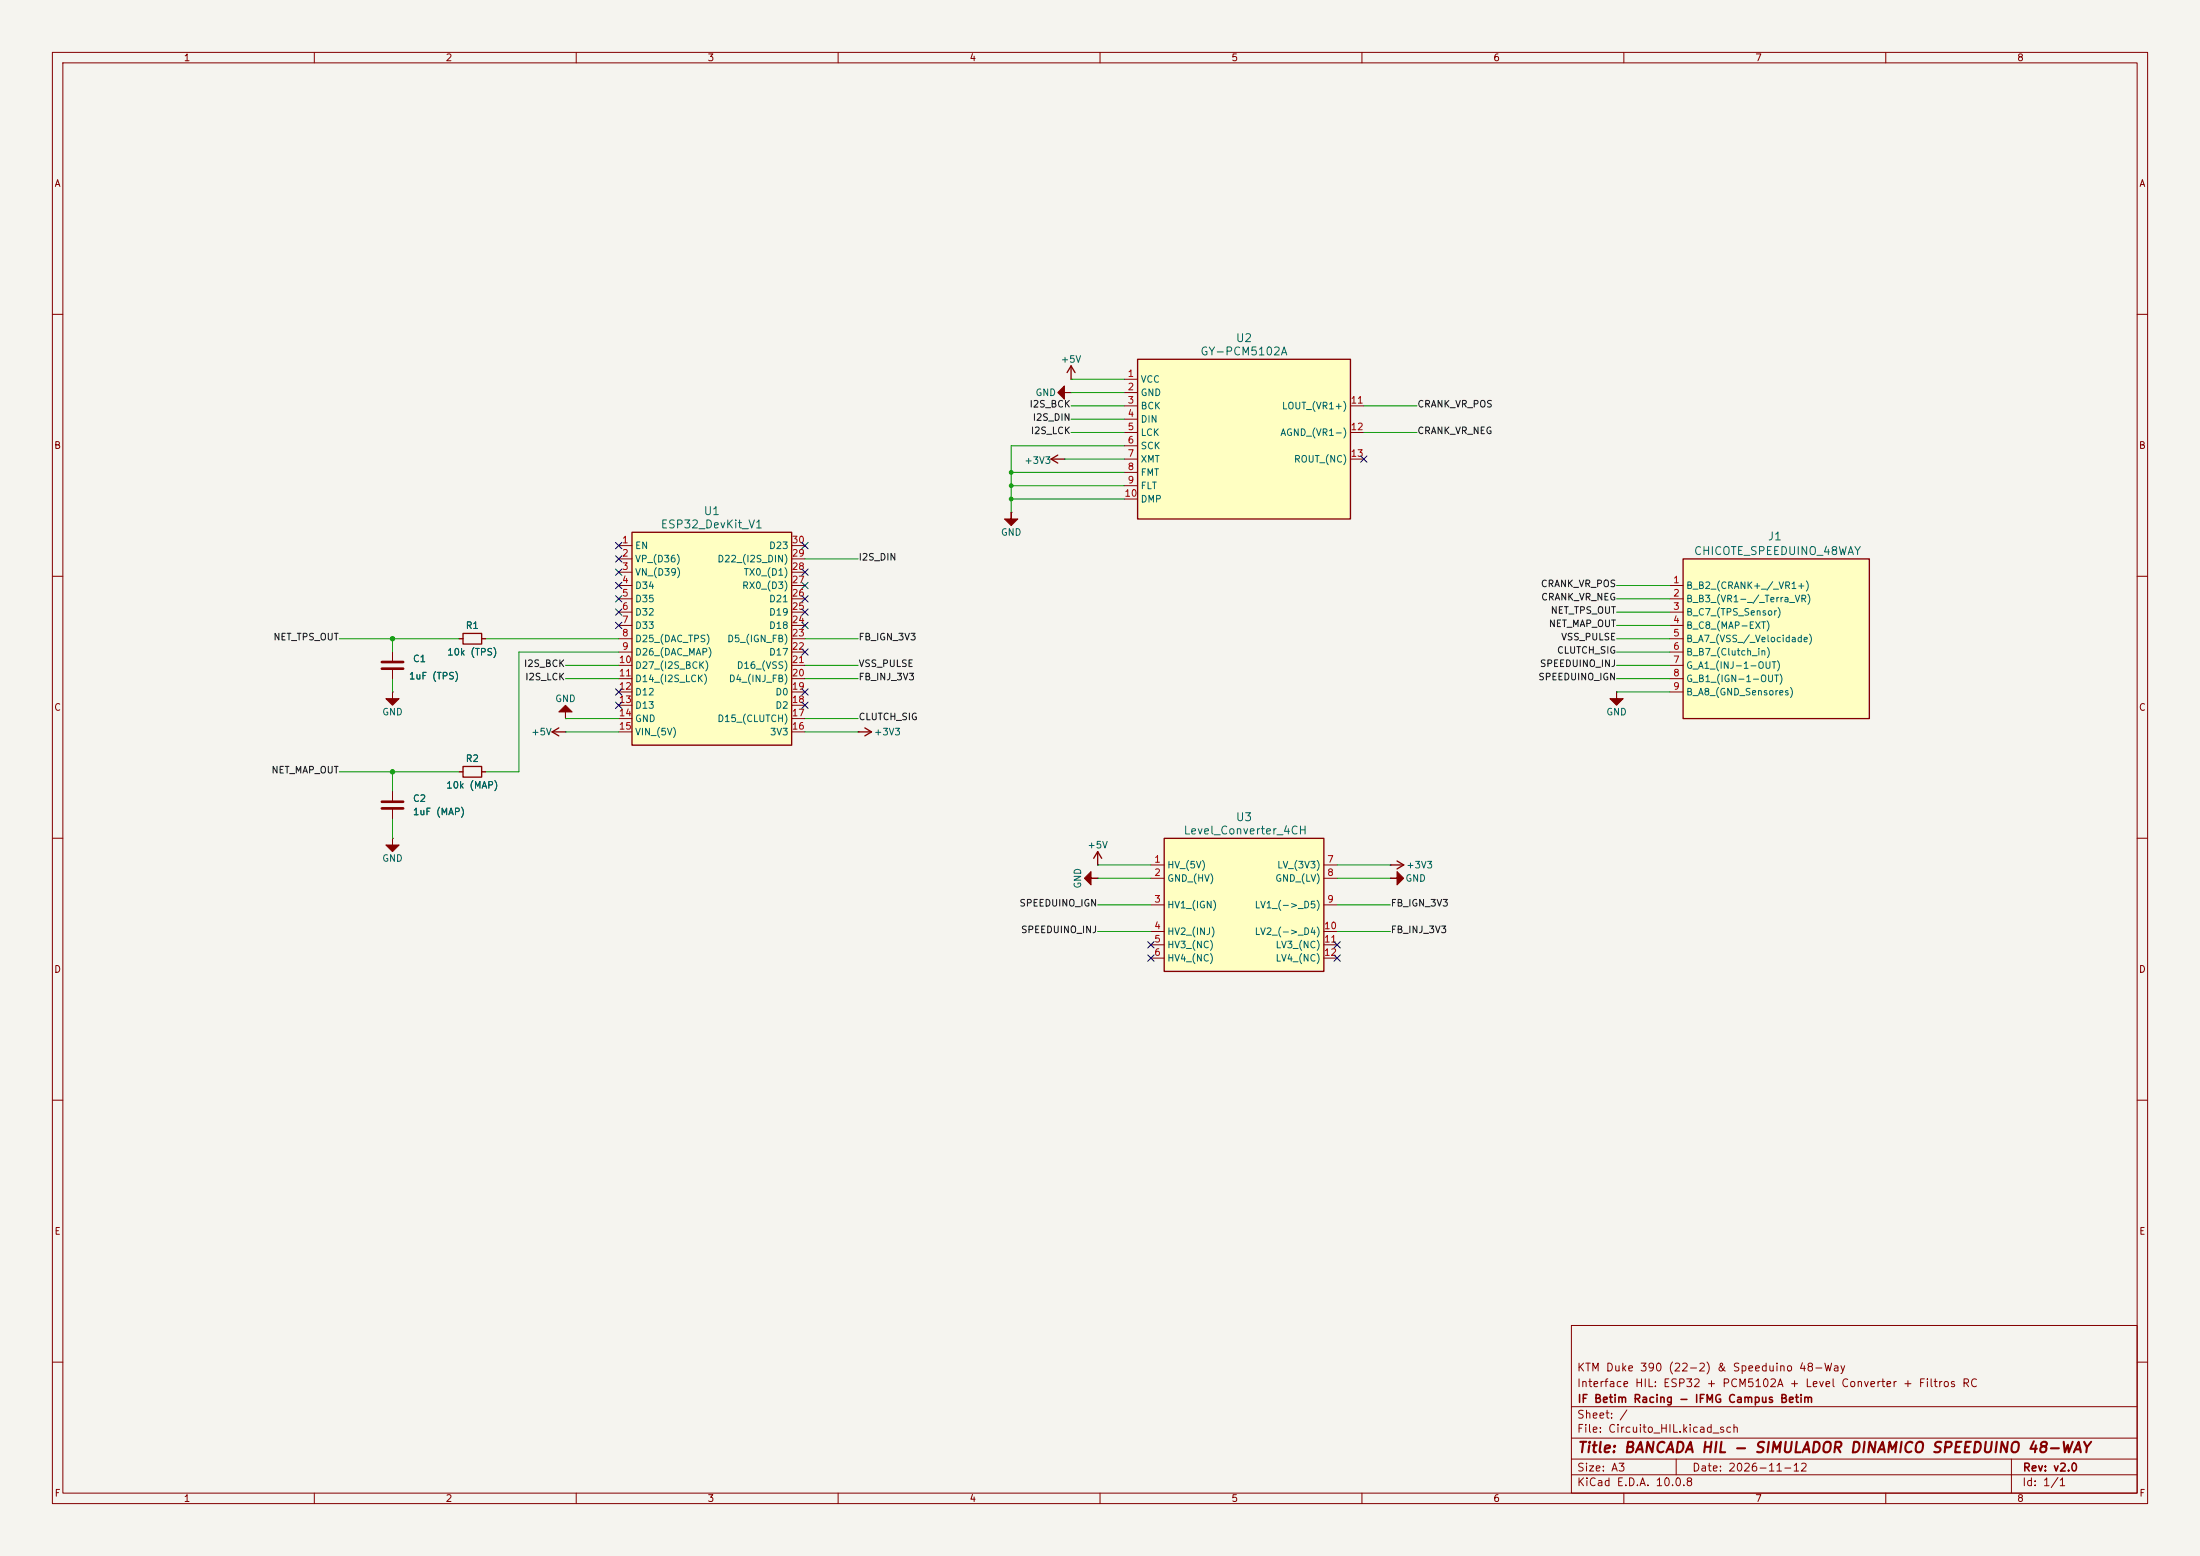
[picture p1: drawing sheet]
<svg xmlns="http://www.w3.org/2000/svg" width="420mm" height="297mm" viewBox="0 0 420 297" stroke-linecap="round" stroke-linejoin="round" font-family="sans-serif">
<path d="M0 0h420v297h-420z" fill="#f5f4ef" stroke="#f5f4ef" stroke-width=".19"/>
<g fill="none" stroke="#840000" stroke-width=".19">
<path d="M10 10h400v277h-400zM12 12h396v273h-396zM60 10v2M110 10v2M160 10v2M210 10v2M260 10v2M310 10v2M360 10v2M10 60h2M408 60h2M10 110h2"/>
<path d="M408 110h2M10 160h2M408 160h2M10 210h2M408 210h2M300 253h108v32h-108zM10 260h2M300 278.5h108M300 274.5h108M300 268.5h108M320 278.5v3M384 278.5v6.5"/>
<path d="M408 260h2M60 285v2M110 285v2M160 285v2M210 285v2M260 285v2M300 281.5h108M310 285v2M360 285v2"/>
</g>
<path d="M120.6 101.6h30.5v40.6h-30.5z" fill="#ffffc2"/>
<path d="M120.6 101.6h30.5v40.6h-30.5zM265.4 165.1h2.6M266.7 164.3l1.3 .8M268 165.1l-1.3 .8" fill="none" stroke="#840000" stroke-width=".25"/>
<g fill="none" stroke="#840000" stroke-width=".19">
<path d="M193 97.8h.1M118.1 104.1h2.5M118.1 106.7h2.5M118.1 109.2h2.5M118.1 111.8h2.5M118.1 114.3h2.5M118.1 116.8h2.5M118.1 119.4h2.5M151.1 104.1h2.6M151.1 106.7h2.6M151.1 109.2h2.6M151.1 111.8h2.6"/>
<path d="M151.1 114.3h2.6M151.1 116.8h2.6M151.1 119.4h2.6M118.1 121.9h2.5M118.1 124.5h2.5M118.1 127h2.5M118.1 129.5h2.5M118.1 132.1h2.5M118.1 134.6h2.5M118.1 137.2h2.5M118.1 139.7h2.5M151.1 121.9h2.6"/>
<path d="M151.1 124.5h2.6M151.1 127h2.6M151.1 129.5h2.6M151.1 132.1h2.6M151.1 134.6h2.6M151.1 137.2h2.6M151.1 139.7h2.6M265.4 167.6h.1M265.4 165.1h.1"/>
</g>
<g fill="#840000" stroke="#840000" stroke-width=".19">
<path d="M265.4 167.6h1.3v-1.2l1.3 1.2-1.3 1.3v-1.3z"/>
<path d="M193 97.8v1.3h1.3l-1.3 1.2-1.2-1.2h1.2z"/>
</g>
<path d="M217.2 68.6h40.6v30.5h-40.6z" fill="#ffffc2"/>
<path d="M217.2 68.6h40.6v30.5h-40.6zM88.4 146.3h3.5v2h-3.5z" fill="none" stroke="#840000" stroke-width=".25"/>
<g fill="none" stroke="#840000" stroke-width=".19">
<path d="M214.6 72.4h2.6M214.6 74.9h2.6M214.6 77.5h2.6M257.8 77.5h2.5M214.6 80h2.6M214.6 82.6h2.6M214.6 85.1h2.6M214.6 87.6h2.6M214.6 90.2h2.6M214.6 92.7h2.6M214.6 95.3h2.6M257.8 82.6h2.5"/>
<path d="M257.8 87.6h2.5M308.6 132.1h.1M74.9 151.1v1.9M74.9 154.3v1.9M87.6 147.3h.8M91.9 147.3h.8"/>
</g>
<path d="M72.9 153h4.1M72.9 154.3h4.1" fill="none" stroke="#840000" stroke-width=".51"/>
<path d="M308.6 132.1v1.3h1.3l-1.3 1.2-1.3-1.2h1.3z" fill="#840000" stroke="#840000" stroke-width=".19"/>
<path d="M222.2 160h30.5v25.4h-30.5z" fill="#ffffc2"/>
<path d="M222.2 160h30.5v25.4h-30.5z" fill="none" stroke="#840000" stroke-width=".25"/>
<path d="M219.7 165.1h2.5M219.7 167.6h2.5M219.7 172.7h2.5M219.7 177.8h2.5M252.7 165.1h2.6M252.7 167.6h2.6M252.7 172.7h2.6M252.7 177.8h2.6M219.7 180.3h2.5M219.7 182.9h2.5M252.7 180.3h2.6M252.7 182.9h2.6" fill="none" stroke="#840000" stroke-width=".19"/>
<path d="M321.3 106.7h35.6v30.5h-35.6z" fill="#ffffc2"/>
<g fill="none" stroke="#840000" stroke-width=".25">
<path d="M204.5 69.9l-.8 1.2M204.5 69.9l.7 1.2M204.5 69.9v2.5M200.7 87.6l1.2 .8M200.7 87.6h2.5M201.9 86.9l-1.2 .7M321.3 106.7h35.6v30.5h-35.6zM88.4 120.9h3.5v2h-3.5zM105.4 139.7h2.5M105.4 139.7l1.3 .8M106.7 138.9l-1.3 .8M163.8 139.7h2.6"/>
<path d="M165.1 138.9l1.3 .8M166.4 139.7l-1.3 .8M209.5 162.6l-.7 1.2M209.5 162.6l.8 1.2M209.5 162.6v2.5"/>
</g>
<g fill="none" stroke="#840000" stroke-width=".19">
<path d="M204.5 72.4h.1M204.5 74.9h.1M203.2 87.6h.1M318.8 111.8h2.5M318.8 114.3h2.5M318.8 116.8h2.5M318.8 119.4h2.5M74.9 132.1h.1M74.9 124.5v1.9M74.9 127.6v1.9M87.6 121.9h.8M91.9 121.9h.8"/>
<path d="M107.9 137.2h.1M107.9 139.7h.1M163.8 139.7h.1M318.8 121.9h2.5M318.8 124.5h2.5M318.8 127h2.5M318.8 129.5h2.5M318.8 132.1h2.5M74.9 151.1v1.9M74.9 154.3v1.9M87.6 147.3h.8M91.9 147.3h.8"/>
<path d="M74.9 160h.1M209.5 165.1h.1M209.5 167.6h.1"/>
</g>
<g fill="#840000" stroke="#840000" stroke-width=".19">
<path d="M207 167.6l1.3-1.2v1.2h1.2h-1.2v1.3z"/>
<path d="M203.2 73.7v1.2h1.3h-1.3v1.3l-1.3-1.3z"/>
<path d="M107.9 134.6l1.3 1.3h-1.3v1.3v-1.3h-1.2z"/>
<path d="M73.7 161.3h1.2v-1.3v1.3h1.3l-1.3 1.3z"/>
<path d="M74.9 132.1v1.3h1.3l-1.3 1.2-1.2-1.2h1.2z"/>
</g>
<path d="M72.9 126.4h4.1M72.9 127.6h4.1" fill="none" stroke="#840000" stroke-width=".51"/>
<g fill="none" stroke="#009600" stroke-width=".19">
<path d="M204.5 77.5h10.1M204.5 74.9h10.1M204.5 72.4h10.1M260.3 77.5h10.2M193 90.2h21.6M193 95.3h21.6M193 92.7h21.6M203.2 87.6h11.4M204.5 82.6h10.1M204.5 80h10.1M214.6 85.1h-21.6v12.7M260.3 82.6h10.2"/>
<path d="M153.7 106.7h10.1M308.6 116.8h10.2M308.6 119.4h10.2M308.6 111.8h10.2M308.6 114.3h10.2M64.8 121.9h22.8M74.9 121.9v2.6M74.9 129.5v2.6M92.7 121.9h25.4M107.9 127h10.2M107.9 129.5h10.2M107.9 139.7h10.2"/>
<path d="M107.9 137.2h10.2M118.1 124.5h-19v22.8h-6.4M153.7 121.9h10.1M153.7 127h10.1M153.7 129.5h10.1M153.7 139.7h10.1M153.7 137.2h10.1M308.6 121.9h10.2M308.6 127h10.2M308.6 129.5h10.2M308.6 132.1h10.2M308.6 124.5h10.2"/>
<path d="M64.8 147.3h22.8M74.9 147.3v3.8M74.9 156.2v3.8M209.5 172.7h10.2M209.5 165.1h10.2M209.5 177.8h10.2M209.5 167.6h10.2M255.3 172.7h10.1M255.3 165.1h10.1M255.3 177.8h10.1M255.3 167.6h10.1"/>
</g>
<g fill="none" stroke="#000084" stroke-width=".19">
<path d="M259.7 87l1.3 1.2M261 87l-1.3 1.2M117.5 113.7l1.2 1.2M117.5 111.2l1.2 1.2M117.5 108.6l1.2 1.2M117.5 106.1l1.2 1.2M117.5 103.5l1.2 1.2M117.5 118.8l1.2 1.2M117.5 116.2l1.2 1.2M118.7 113.7l-1.2 1.2M118.7 111.2l-1.2 1.2M118.7 108.6l-1.2 1.2"/>
<path d="M118.7 106.1l-1.2 1.2M118.7 103.5l-1.2 1.2M118.7 118.8l-1.2 1.2M118.7 116.2l-1.2 1.2M153.1 116.2l1.2 1.2M153.1 113.7l1.2 1.2M153.1 111.2l1.2 1.2M153.1 108.6l1.2 1.2M153.1 103.5l1.2 1.2M153.1 118.8l1.2 1.2M154.3 116.2l-1.2 1.2M154.3 113.7l-1.2 1.2"/>
<path d="M154.3 111.2l-1.2 1.2M154.3 108.6l-1.2 1.2M154.3 103.5l-1.2 1.2M154.3 118.8l-1.2 1.2M117.5 131.5l1.2 1.2M117.5 134l1.2 1.2M118.7 131.5l-1.2 1.2M118.7 134l-1.2 1.2M153.1 134l1.2 1.2M153.1 131.5l1.2 1.2M153.1 123.9l1.2 1.2M154.3 134l-1.2 1.2"/>
<path d="M154.3 131.5l-1.2 1.2M154.3 123.9l-1.2 1.2M219.1 179.7l1.2 1.2M220.3 179.7l-1.2 1.2M254.7 179.7l1.2 1.2M255.9 179.7l-1.2 1.2M219.1 182.3l1.2 1.2M220.3 182.3l-1.2 1.2M254.7 182.3l1.2 1.2M255.9 182.3l-1.2 1.2"/>
</g>
<g fill="#009600">
<circle cx="193" cy="92.7" r=".46"/>
<circle cx="193" cy="95.3" r=".46"/>
<circle cx="193" cy="90.2" r=".46"/>
<circle cx="74.9" cy="147.3" r=".51"/>
<circle cx="74.9" cy="121.9" r=".51"/>
</g>
<text font-size="2" fill="#840000" x="301" y="277.8">Title: BANCADA HIL - SIMULADOR DINAMICO SPEEDUINO 48-WAY</text>
<g font-size="1.5" fill="#006464">
<text x="235.8" y="65.7">U2</text>
<text x="229" y="68.2">GY-PCM5102A</text>
<text x="126" y="101.2">ESP32_DevKit_V1</text>
<text x="134.2" y="98.7">U1</text>
<text x="323.3" y="106.3">CHICOTE_SPEEDUINO_48WAY</text>
<text x="337.4" y="103.5">J1</text>
<text x="225.8" y="159.7">Level_Converter_4CH</text>
<text x="235.8" y="157.1">U3</text>
</g>
<g font-size="1.5" fill="#840000">
<text x="300.9" y="262.1">KTM Duke 390 (22-2) &amp; Speeduino 48-Way</text>
<text x="300.9" y="265.1">Interface HIL: ESP32 + PCM5102A + Level Converter + Filtros RC</text>
<text x="301" y="268.1">IF Betim Racing - IFMG Campus Betim</text>
<text x="300.9" y="273.8">File: Circuito_HIL.kicad_sch</text>
<text x="300.9" y="271.1">Sheet: /</text>
<text x="300.9" y="281.2">Size: A3</text>
<text x="322.9" y="281.2">Date: 2026-11-12</text>
<text x="386" y="281.2">Rev: v2.0</text>
<text x="300.9" y="284">KiCad E.D.A. 10.0.8</text>
<text x="385.9" y="284">Id: 1/1</text>
</g>
<g font-size="1.3" fill="#840000">
<text x="35" y="12">1</text>
<text x="85" y="12">2</text>
<text x="135" y="12">3</text>
<text x="185" y="12">4</text>
<text x="235" y="12">5</text>
<text x="285" y="12">6</text>
<text x="335" y="12">7</text>
<text x="385" y="12">8</text>
<text x="10.3" y="36">A</text>
<text x="408.3" y="36">A</text>
<text x="10.2" y="86">B</text>
<text x="408.2" y="86">B</text>
<text x="10.2" y="136">C</text>
<text x="408.2" y="136">C</text>
<text x="10.2" y="186">D</text>
<text x="408.2" y="186">D</text>
<text x="10.3" y="236">E</text>
<text x="408.3" y="236">E</text>
<text x="10.3" y="286">F</text>
<text x="35" y="287">1</text>
<text x="85" y="287">2</text>
<text x="135" y="287">3</text>
<text x="185" y="287">4</text>
<text x="235" y="287">5</text>
<text x="285" y="287">6</text>
<text x="335" y="287">7</text>
<text x="385" y="287">8</text>
<text x="408.3" y="286">F</text>
</g>
<g font-size="1.3" fill="#006464">
<text x="202.4" y="69.5">+5V</text>
<text x="197.6" y="75.9">GND</text>
<text x="217.7" y="73.4">VCC</text>
<text x="217.7" y="75.9">GND</text>
<text x="217.7" y="78.4">BCK</text>
<text x="217.7" y="81">DIN</text>
<text x="217.7" y="83.5">LCK</text>
<text x="244.3" y="83.5">AGND_(VR1-)</text>
<text x="244.6" y="78.4">LOUT_(VR1+)</text>
<text x="195.5" y="88.8">+3V3</text>
<text x="217.7" y="86.1">SCK</text>
<text x="217.7" y="88.6">XMT</text>
<text x="246.9" y="88.6">ROUT_(NC)</text>
<text x="217.7" y="91.1">FMT</text>
<text x="217.7" y="93.7">FLT</text>
<text x="217.7" y="96.2">DMP</text>
<text x="121.1" y="105.1">EN</text>
<text x="121.1" y="107.6">VP_(D36)</text>
<text x="136.8" y="107.6">D22_(I2S_DIN)</text>
<text x="146.7" y="105.1">D23</text>
<text x="191" y="102.6">GND</text>
<text x="121.1" y="110.2">VN_(D39)</text>
<text x="121.1" y="112.7">D34</text>
<text x="141.6" y="112.7">RX0_(D3)</text>
<text x="141.9" y="110.2">TX0_(D1)</text>
<text x="321.8" y="112.7">B_B2_(CRANK+_/_VR1+)</text>
<text x="121.1" y="115.3">D35</text>
<text x="121.1" y="117.8">D32</text>
<text x="146.7" y="117.8">D19</text>
<text x="146.7" y="115.3">D21</text>
<text x="321.8" y="115.3">B_B3_(VR1-_/_Terra_VR)</text>
<text x="321.8" y="117.8">B_C7_(TPS_Sensor)</text>
<text x="85.3" y="125.4">10k (TPS)</text>
<text x="88.8" y="120.3">R1</text>
<text x="121.1" y="120.3">D33</text>
<text x="121.1" y="122.9">D25_(DAC_TPS)</text>
<text x="121.1" y="125.4">D26_(DAC_MAP)</text>
<text x="138.7" y="122.9">D5_(IGN_FB)</text>
<text x="146.7" y="125.4">D17</text>
<text x="146.7" y="120.3">D18</text>
<text x="321.8" y="120.3">B_C8_(MAP-EXT)</text>
<text x="321.8" y="122.9">B_A7_(VSS_/_Velocidade)</text>
<text x="321.8" y="125.4">B_B7_(Clutch_in)</text>
<text x="78" y="130">1uF (TPS)</text>
<text x="78.7" y="126.7">C1</text>
<text x="121.1" y="128">D27_(I2S_BCK)</text>
<text x="121.1" y="130.5">D14_(I2S_LCK)</text>
<text x="139" y="130.5">D4_(INJ_FB)</text>
<text x="140.5" y="128">D16_(VSS)</text>
<text x="321.8" y="128">G_A1_(INJ-1-OUT)</text>
<text x="321.8" y="130.5">G_B1_(IGN-1-OUT)</text>
<text x="72.9" y="136.9">GND</text>
<text x="105.9" y="134.3">GND</text>
<text x="121.1" y="133">D12</text>
<text x="121.1" y="135.6">D13</text>
<text x="147.9" y="135.6">D2</text>
<text x="147.9" y="133">D0</text>
<text x="306.5" y="136.9">GND</text>
<text x="321.8" y="133">B_A8_(GND_Sensores)</text>
<text x="101.3" y="140.7">+5V</text>
<text x="121.1" y="138.1">GND</text>
<text x="121.1" y="140.7">VIN_(5V)</text>
<text x="136.8" y="138.1">D15_(CLUTCH)</text>
<text x="146.9" y="140.7">3V3</text>
<text x="166.8" y="140.7">+3V3</text>
<text x="88.8" y="145.7">R2</text>
<text x="78.7" y="153.4">C2</text>
<text x="78.7" y="155.9">1uF (MAP)</text>
<text x="85.1" y="150.8">10k (MAP)</text>
<text x="72.9" y="164.8">GND</text>
<text x="207.5" y="162.3">+5V</text>
<text x="222.7" y="166.1">HV_(5V)</text>
<text x="243.7" y="166.1">LV_(3V3)</text>
<text x="268.4" y="166.1">+3V3</text>
<text x="206.7" y="169.7" transform="rotate(-90 206.7 169.7)">GND</text>
<text x="222.7" y="168.6">GND_(HV)</text>
<text x="222.7" y="173.7">HV1_(IGN)</text>
<text x="239.4" y="173.7">LV1_(-&gt;_D5)</text>
<text x="243.3" y="168.6">GND_(LV)</text>
<text x="268.2" y="168.6">GND</text>
<text x="222.7" y="178.8">HV2_(INJ)</text>
<text x="239.4" y="178.8">LV2_(-&gt;_D4)</text>
<text x="222.7" y="181.3">HV3_(NC)</text>
<text x="222.7" y="183.8">HV4_(NC)</text>
<text x="243.4" y="181.3">LV3_(NC)</text>
<text x="243.4" y="183.8">LV4_(NC)</text>
</g>
<g font-size="1.3" fill="#a90000">
<text x="215.2" y="72.3">1</text>
<text x="215.2" y="74.8">2</text>
<text x="215.2" y="77.3">3</text>
<text x="257.7" y="77.3">11</text>
<text x="215.2" y="79.9">4</text>
<text x="215.2" y="82.4">5</text>
<text x="257.7" y="82.4">12</text>
<text x="215.2" y="85">6</text>
<text x="215.2" y="87.5">7</text>
<text x="257.7" y="87.5">13</text>
<text x="214.6" y="95.1">10</text>
<text x="215.2" y="90">8</text>
<text x="215.2" y="92.6">9</text>
<text x="118.6" y="104">1</text>
<text x="118.6" y="106.5">2</text>
<text x="151.1" y="106.5">29</text>
<text x="151.1" y="104">30</text>
<text x="118.6" y="109.1">3</text>
<text x="118.6" y="111.6">4</text>
<text x="151.1" y="111.6">27</text>
<text x="151.1" y="109.1">28</text>
<text x="319.3" y="111.6">1</text>
<text x="118.6" y="114.2">5</text>
<text x="118.6" y="116.7">6</text>
<text x="118.6" y="119.2">7</text>
<text x="151.1" y="119.2">24</text>
<text x="151.1" y="116.7">25</text>
<text x="151.1" y="114.2">26</text>
<text x="319.3" y="114.2">2</text>
<text x="319.3" y="116.7">3</text>
<text x="319.3" y="119.2">4</text>
<text x="118.6" y="121.8">8</text>
<text x="118.6" y="124.3">9</text>
<text x="151.1" y="124.3">22</text>
<text x="151.1" y="121.8">23</text>
<text x="319.3" y="121.8">5</text>
<text x="319.3" y="124.3">6</text>
<text x="118" y="126.9">10</text>
<text x="118" y="129.4">11</text>
<text x="118" y="131.9">12</text>
<text x="151.1" y="131.9">19</text>
<text x="151.1" y="129.4">20</text>
<text x="151.1" y="126.9">21</text>
<text x="319.3" y="126.9">7</text>
<text x="319.3" y="129.4">8</text>
<text x="319.3" y="131.9">9</text>
<text x="118" y="134.5">13</text>
<text x="118" y="137">14</text>
<text x="151.1" y="137">17</text>
<text x="151.1" y="134.5">18</text>
<text x="118" y="139.6">15</text>
<text x="151.1" y="139.6">16</text>
<text x="220.2" y="165">1</text>
<text x="220.2" y="167.5">2</text>
<text x="253.3" y="165">7</text>
<text x="253.3" y="167.5">8</text>
<text x="220.2" y="172.6">3</text>
<text x="253.3" y="172.6">9</text>
<text x="220.2" y="177.7">4</text>
<text x="252.7" y="177.7">10</text>
<text x="220.2" y="180.2">5</text>
<text x="220.2" y="182.7">6</text>
<text x="252.7" y="180.2">11</text>
<text x="252.7" y="182.7">12</text>
</g>
<g font-size="1.3" fill="#0f0f0f">
<text x="196.4" y="78.1">I2S_BCK</text>
<text x="196.7" y="83.2">I2S_LCK</text>
<text x="197" y="80.6">I2S_DIN</text>
<text x="270.5" y="78.1">CRANK_VR_POS</text>
<text x="270.5" y="83.2">CRANK_VR_NEG</text>
<text x="163.8" y="107.3">I2S_DIN</text>
<text x="294" y="112.4">CRANK_VR_POS</text>
<text x="294.1" y="114.9">CRANK_VR_NEG</text>
<text x="295.6" y="120">NET_MAP_OUT</text>
<text x="295.9" y="117.5">NET_TPS_OUT</text>
<text x="52.1" y="122.5">NET_TPS_OUT</text>
<text x="163.8" y="122.5">FB_IGN_3V3</text>
<text x="297.1" y="125.1">CLUTCH_SIG</text>
<text x="297.9" y="122.5">VSS_PULSE</text>
<text x="99.9" y="127.6">I2S_BCK</text>
<text x="100.2" y="130.2">I2S_LCK</text>
<text x="163.8" y="130.2">FB_INJ_3V3</text>
<text x="163.8" y="127.6">VSS_PULSE</text>
<text x="293.6" y="130.2">SPEEDUINO_IGN</text>
<text x="293.9" y="127.6">SPEEDUINO_INJ</text>
<text x="163.8" y="137.8">CLUTCH_SIG</text>
<text x="51.7" y="147.9">NET_MAP_OUT</text>
<text x="194.5" y="173.3">SPEEDUINO_IGN</text>
<text x="265.4" y="173.3">FB_IGN_3V3</text>
<text x="194.8" y="178.4">SPEEDUINO_INJ</text>
<text x="265.4" y="178.4">FB_INJ_3V3</text>
</g>
</svg>
